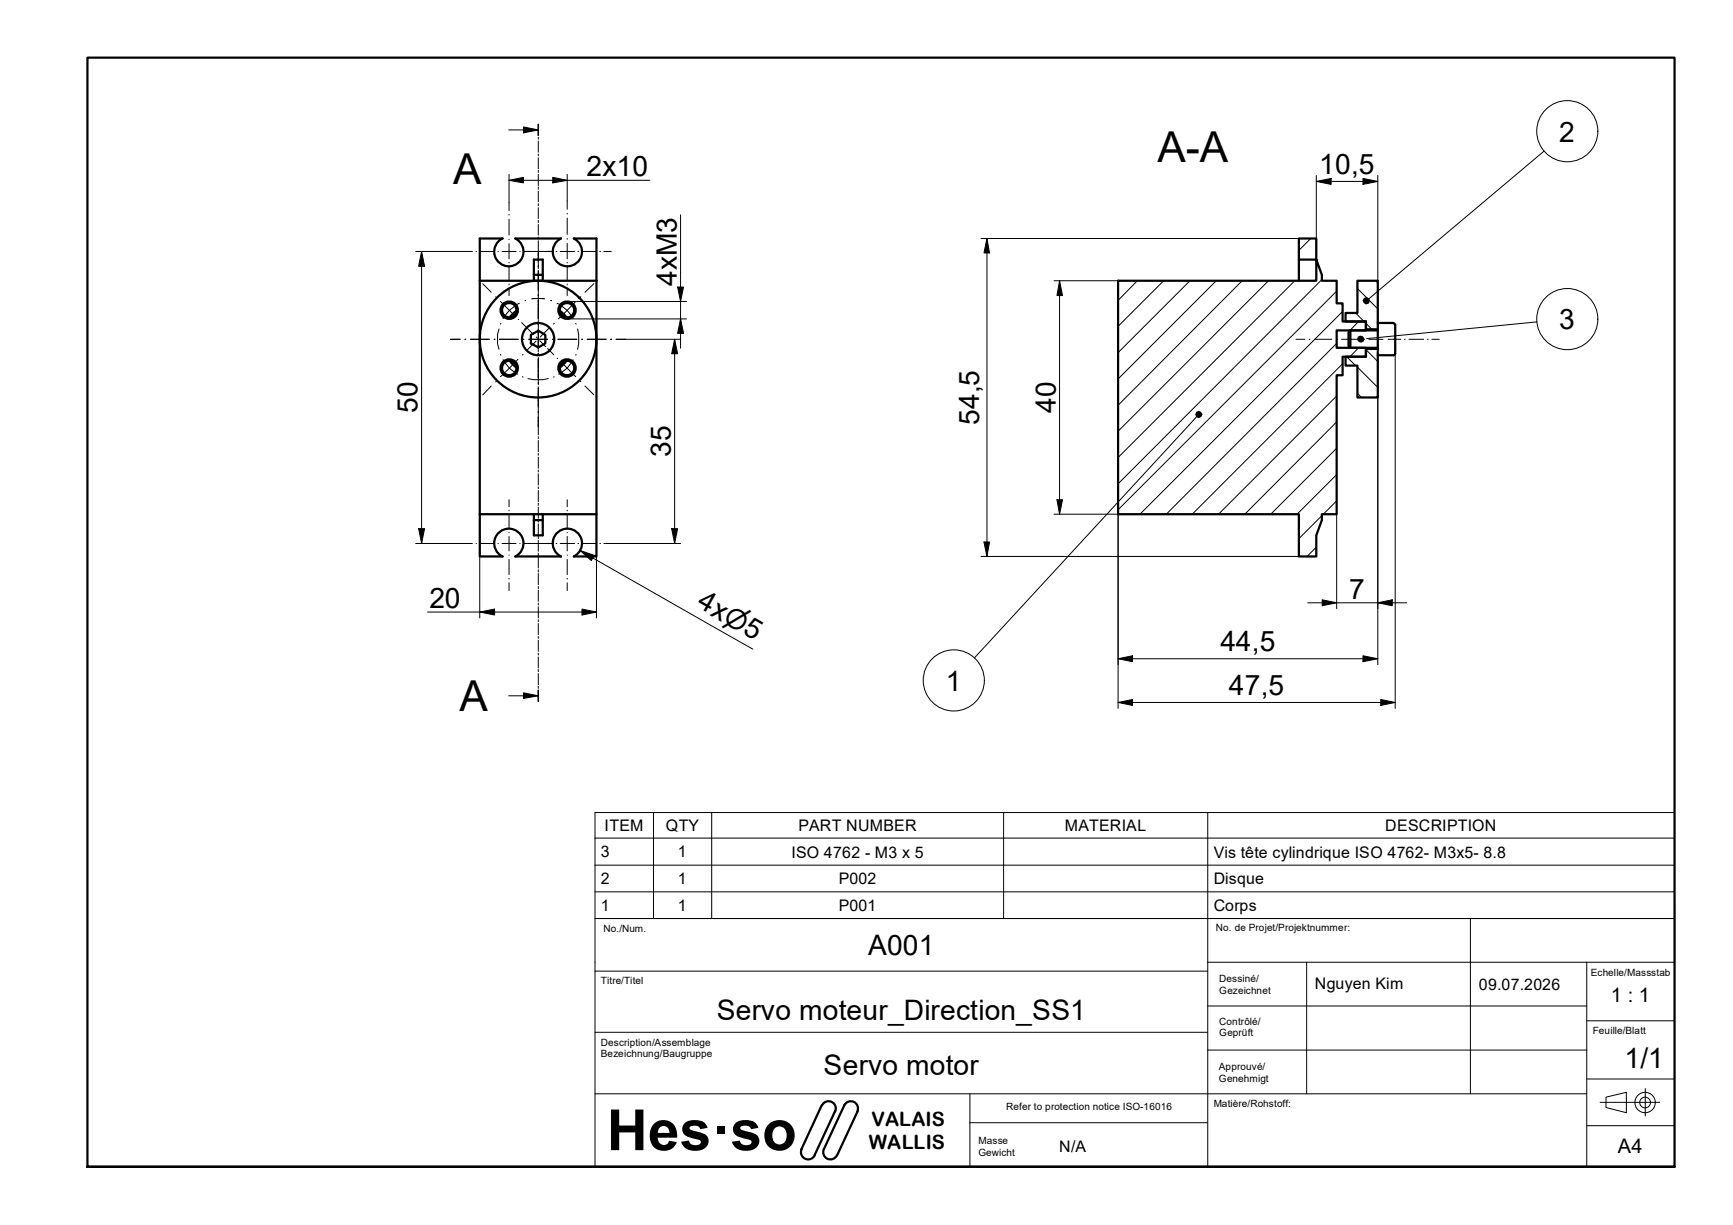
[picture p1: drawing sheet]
<svg xmlns="http://www.w3.org/2000/svg" width="297mm" height="210mm" viewBox="0 0 297 210" stroke-linecap="round" stroke-linejoin="round" font-family="sans-serif">
<!-- layer: Hatch (Hes-so) -->
<g fill="none" stroke="#000" stroke-width=".17">
<path d="M194.9 48.1l-3.3 3.4M199.5 48.1l-7.9 7.8M204 48.1l-12.4 12.3M208.5 48.1l-16.9 16.8M212.9 48.1l-21.3 21.3M217.4 48.1l-25.8 25.8M221.9 48.1l-30.3 30.3M224.7 40.9l-2.1 2M225.6 44.4v.1M226.6 47.9l-35 35M229.1 58.8l-29.2 29.3M229.1 49.9l-37.5 37.4"/>
<path d="M230.1 53.4l-34.7 34.7M232.3 53.6l1.5 1.5M232.7 49.4l3.5 3.5M232.9 59.6l-1.5 1.5M232.9 55.1l-1.5 1.5M234.1 59.9l2.1 2M234.1 55.4l1 1M235.8 48.1l.4 .4M229.1 76.8l-11.3 11.3M229.1 72.3l-15.7 15.8M229.1 67.9l-20.2 20.2M230.1 62.3l-25.8 25.8"/>
<path d="M230.8 61.1l1.5 1.5M232.7 67.4l.7 .7M232.7 62.9l3.5 3.5M225.6 93.8l-1.6 1.5M226.6 88.4l-4 3.9M229.1 85.8l-2.3 2.3M229.1 81.3l-6.8 6.8"/>
</g>
<!-- layer: Visible (Hes-so) -->
<g fill="none" stroke="#000" stroke-width=".38">
<path d="M86.1 40.9a2.51 2.51 0 0 0-.8 3.8 2.51 2.51 0 0 0 3.9 0 2.51 2.51 0 0 0-.9-3.8h7.9a2.51 2.51 0 0 0-.9 3.8 2.51 2.51 0 0 0 3.9 0 2.51 2.51 0 0 0-.9-3.8h3.9v7.2M86.2 40.9h-4v7.2M88.5 53.2l-1.1 1.2M91 57.4l1.3-.7 1.2 .7v1.4l-1.2 .7-1.3-.7zM91.5 47.1h1.5v1M93 47.1v-2.6h-1.5v3.6M95.9 53.2l1.2 1.2M102.2 48.1h-20v40M102.2 48.1v40h-20M191.6 48.1h34v-3.6l1 2.6v1h2.5v3.9h1v3.1h4v1.5h-5v3h5v1.5h-4v3.2h-1v23.8h-2.5v1l-1 2.6v3.6h-3v-7.2h-31zM222.6 40.9h3v3.6h-3zM222.6 44.5v3.6"/>
<path d="M231.5 56.6l-.4 .3v2.4l.4 .3M231.5 56.6v3M231.5 59.6h4.5M231.5 56.6h4.5M236.1 59.6l.1 .1M236.2 59.8h-2.1v1.3h-3.5v1.5h2.1v5.5h3.5v-7.2M236.2 55.3v-7.2h-3.5v5.5h-2.1v1.5h3.5v1.3h2.1M236.2 55.3v5.6M236.2 55.3h2.6M236.2 56.5l-.1 .1M238.9 55.4l.2 .3M239.1 55.7v4.9"/>
<path d="M87.4 61.8l1.1 1.2M97.1 61.8l-1.2 1.2M236.2 60.9h2.6M239.1 60.6l-.2 .3M82.2 88.1v7.2h4M91.5 88.1v3.6h1.5v-2.6M93 88.1v1h-1.5M102.2 88.1v7.2l-3.9 .1a2.51 2.51 0 0 0 .9-3.9 2.51 2.51 0 0 0-3.9 0 2.51 2.51 0 0 0 .8 3.8l-7.8 .1a2.51 2.51 0 0 0 .9-3.9 2.51 2.51 0 0 0-3.9 0 2.51 2.51 0 0 0 .8 3.9M137.4 196.8a1.24 1.24 0 0 0 .6 1.7 1.24 1.24 0 0 0 1.6-.6M140.8 189.4l-3.4 7.5M140.9 189.4a1.24 1.24 0 0 1 1.6-.6 1.24 1.24 0 0 1 .6 1.7M141.2 196.9a1.24 1.24 0 0 0 .6 1.6 1.24 1.24 0 0 0 1.7-.6"/>
<path d="M143.1 190.4l-3.5 7.5M146.9 190.5a1.24 1.24 0 0 0-.5-1.7 1.24 1.24 0 0 0-1.7 .6l-3.5 7.5M147 190.4l-3.5 7.5"/>
<circle cx="87.3" cy="53.2" r="1.24"/>
<circle cx="87.3" cy="53.2" r="1.49"/>
<circle cx="92.2" cy="58.1" r="10"/>
<circle cx="92.2" cy="58.1" r="2.76"/>
<circle cx="97.2" cy="53.2" r="1.24"/>
<circle cx="97.2" cy="53.2" r="1.49"/>
<circle cx="87.3" cy="63.1" r="1.24"/>
<circle cx="87.3" cy="63.1" r="1.49"/>
<circle cx="97.2" cy="63.1" r="1.24"/>
<circle cx="97.2" cy="63.1" r="1.49"/>
</g>
<!-- layer: Section Line (Hes-so) -->
<g fill="none" stroke="#000" stroke-width=".17">
<path d="M87.2 22.3h5.1M89.7 21.8l2.6 .5-2.6 .5zM92.3 21.3v1.9M92.3 23.5v.3M92.3 24.2v1.9M92.3 26.4v.3M92.3 27v1.9M92.3 29.2v.4M92.3 29.9v1.9M92.3 32v.4M92.3 32.7v1.9M92.3 34.9v.4"/>
<path d="M92.3 35.6v1.8M92.3 37.8v.3M92.3 38.5v1.8M92.3 40.6v.4M92.3 41.2v2M92.3 43.5v.4M92.3 44.1v1.9M92.3 46.3v.3M92.3 47v1.9M92.3 49.2v.3M92.3 49.8v1.9M92.3 52v.4"/>
<path d="M92.3 52.7v1.9M92.3 54.9v.3M92.3 55.5v1.9M92.3 57.7v.4M92.3 58.4v1.9M92.3 60.6v.3M92.3 61.2v1.9M92.3 63.4v.4M92.3 64.1v1.8M92.3 66.3v.3M92.3 67v1.8M92.3 69.1v.4"/>
<path d="M92.3 69.8v1.9M92.3 72v.4M92.3 72.6v1.9M92.3 74.8v.4M92.3 75.5v1.9M92.3 77.7v.3M92.3 78.3v1.9M92.3 80.6v.3M92.3 81.2v1.9M92.3 83.4v.3M92.3 84v2M92.3 86.2v.4"/>
<path d="M92.3 86.9v1.9M92.3 89.1v.3M92.3 89.8v1.9M92.3 91.9v.4M92.3 92.6v1.9M92.3 94.8v.4M92.3 95.5v1.8M92.3 97.6v.4M92.3 98.3v1.9M87.2 119.2h5.1M89.7 118.7l2.6 .5-2.6 .5zM92.3 100.5v.4"/>
<path d="M92.3 101.1v1.9M92.3 103.3v.4M92.3 104v1.9M92.3 106.2v.3M92.3 106.8v1.9M92.3 109.1v.3M92.3 109.7v1.9M92.3 111.9v.3M92.3 112.6v1.9M92.3 114.7v.4M92.3 115.4v1.9M92.3 117.6v.4"/>
<path d="M92.3 118.3v1.9"/>
</g>
<path d="M92.3 21.3v1.9M92.3 118.3v1.9" fill="none" stroke="#000" stroke-width=".25"/>
<path d="M89.7 21.8l2.6 .5-2.6 .5zM89.7 118.7l2.6 .5-2.6 .5z" fill="#000"/>
<!-- layer: Symbol (Hes-so) -->
<g fill="none" stroke="#000" stroke-width=".17">
<path d="M264.7 25.9l-30 25.3M263.5 55.2l-29.2 2.8M205 71.5l-38 41.2M102 139.2h185v18.2h-185zM112 139.2v18.2M122 139.2v18.2M172 139.2v18.2M207 139.2v18.2M102 143.6h185M102 148.2h185M102 152.8h185"/>
<circle cx="268.6" cy="22.5" r="5.2"/>
<circle cx="268.6" cy="54.7" r="5.2"/>
<circle cx="163.5" cy="116.6" r="5.2"/>
</g>
<!-- layer: Border (Hes-so) -->
<path d="M15 199.9v-190h272v190h-272h272" fill="none" stroke="#000" stroke-width=".38"/>
<!-- layer: Sketch Geometry (Hes-so) -->
<g fill="none" stroke="#000" stroke-width=".17">
<path d="M207 157.4v7.5M252 157.4v7.5M102 164.9v-7.5h185v7.5M102 166.4h105M102 176.9h105M207 179.9v20M252 179.9v7.5M272 174.9h15M272 179.9v20M102 187.4h170M166.2 192.4h40.8M166.2 187.4v12.5"/>
<path d="M272 184.9h15M274.3 188.9h10.2M275.3 188l3.5-.8v3.5l-3.5-.9zM282 186.5v4.7"/>
<circle cx="282" cy="188.9" r="1.75"/>
<circle cx="282" cy="188.9" r=".92"/>
</g>
<!-- layer: Break Line (Hes-so) -->
<path d="M287 155.3v44.6h-185v-35M207 172.4h65M224 164.9v22.5M252 164.9v15M272 164.9v15h-65v-15h80M272 192.9h15" fill="none" stroke="#000" stroke-width=".17"/>
<!-- layer: Center Mark (Hes-so) -->
<g fill="none" stroke="#000" stroke-width=".17">
<path d="M87.2 34.7v1.4M87.2 36.7v.2M87.2 37.6v2.7M97.2 34.5v1.3M97.2 36.5v.2M97.2 37.4v2.8M77.2 58.1h1.7M79.7 58.1h.1M79.8 43.1h1.2M80.6 58.1h3.3M81.6 43.1h.1M82.3 43.1h2.4"/>
<path d="M82.7 48.6l1.5 1.5M84.7 58.1h.1M85 50.8l.1 .2M85.3 43.1h.1M85.6 58.1h3.2M85.8 51.7l2.5 2.5M86 43.1h2.5M87.2 41v.1M87.2 41.8v2.6M87.2 44.9v.2M87.2 45.6v2.5M87.2 48.7v.1"/>
<path d="M87.2 49.4v1.2M88.8 54.7l.1 .1M89.1 43.1h.1M89.4 55.3l2 2M89.7 58.1h.1M89.7 43.1h2.5M90.6 58.1h3.3M91.9 58.5l-1.5 1.5M91.9 57.8l.1 .1M92.3 45.6v.1M92.3 46.5v3.3M92.3 50.5v.2"/>
<path d="M92.3 51.5v3.2M92.3 55.5v.2M92.3 56.5v3.2M92.5 58.4l1 1M93.9 59.7l1 1.1M94.1 56.2l-1.5 1.6M94.7 58.1h.1M94.7 43.1h-2.4v1.6M95 55.4l-.1 .1M95.3 43.1h.1M95.6 58.1h3.3M96 43.1h2.5"/>
<path d="M97.2 40.9v.1M97.2 41.7v2.7M97.2 44.9v.2M97.2 45.6v2.5M97.2 48.7v.1M97.2 49.4v1.2M98.7 51.7l-3 2.9M99.1 43.1h.1M99.6 50.8l-.2 .2M99.7 58.1h.1M99.8 43.1h2.4M100.6 58.1h3.3"/>
<path d="M101.8 48.6l-1.5 1.5M102.8 43.1h.1M103.5 43.1h1.3M104.6 58.1h.2M105.6 58.1h1.7M84.2 66.1l-1.5 1.6M85.1 65.3l-.1 .1M88.8 61.6l-3 3M89.7 60.7l-.2 .1M92.3 60.6v.1M92.3 61.5v3.2M92.3 65.6v.1"/>
<path d="M92.3 66.5v3.3M92.3 70.5v.2M92.3 71.5v1.6M95.5 61.4h.1M96.1 61.9l2.6 2.7M99.4 65.3l.2 .1M100.3 66.1l1.5 1.6M79.8 93.1h1.2M81.6 93.1h.1M82.3 93.1h2.4M85.3 93.1h.1M86 93.1h2.5"/>
<path d="M87.2 85.6v1.2M87.2 87.4v.1M87.2 88.2v2.4M87.2 91.2v.1M87.2 91.9v2.5M87.2 95.1v.1M87.2 95.9v2.6M87.2 99.1v.1M87.2 99.9v1.3M89.1 93.1h.1M89.7 93.1h2.5M92.3 93.1h2.4"/>
<path d="M95.3 93.1h.1M96 93.1h2.5M97.2 85.6v1.2M97.2 87.4v.1M97.2 88.2v2.4M97.2 91.2v.1M97.2 91.9v2.5M97.2 95.1v.1M97.2 95.9v2.6M97.2 99.1v.1M97.2 99.9v1.3M99.1 93.1h.1"/>
<path d="M99.8 93.1h2.4M102.8 93.1h.1M103.5 93.1h1.3"/>
</g>
<!-- layer: Dimension (Hes-so) -->
<g fill="none" stroke="#000" stroke-width=".17">
<path d="M87.2 30.9l2.5-.5v.9zM87.2 30.9h24.2M87.2 29.9v4.8M94.7 30.4l2.5 .5-2.5 .4zM97.2 29.9v4.6M116.6 36.8v22.9M225.6 31.1l2.6-.5v1zM225.6 31.1h10.6M225.6 30.1v14.4M233.6 30.6l2.6 .5-2.6 .5zM236.2 30.1v18M71.2 43.1h8.6"/>
<path d="M72.3 43.1l.5 2.5h-1zM72.3 43.1v50M97.2 54.6h20.5M97.2 51.7h1.4M98.8 51.7h18.9M107.3 58.1h9.3M115.6 58.1l.5 2.5h-1zM115.6 58.1v35M116.1 49.2h1.1l-.6 2.5zM116.6 54.6l.6 2.5h-1.1zM168.1 40.9h54.5M169.2 40.9l.4 2.4h-.9z"/>
<path d="M169.2 40.9v54.4M180.7 48.1h10.9M181.6 48.1l.5 2.5h-.9zM181.6 48.1v40M236.2 68.1v45.8M239.1 60.6v60.8M71.2 93.1h8.6M71.8 90.6h1l-.5 2.5zM82.2 88.1v4.9M82.2 93.2v12.7M99.4 94.3l2.5 .9-.6 .8zM99.4 94.3l29.6 16.9"/>
<path d="M102.2 88.1v4.9M102.2 93.2v12.7M104.8 93.1h11.8M115.1 90.6h1l-.5 2.5zM168.1 95.3h54.5M168.7 92.9h.9l-.4 2.4zM180.7 88.1h10.9v33.3M181.2 85.6h.9l-.5 2.5zM229.1 88.1v16.2M73.3 104.9h28.9M82.2 104.9l2.6-.5v1zM99.8 104.4l2.4 .5-2.4 .5z"/>
<path d="M191.6 112.9l2.5-.5v1zM191.6 112.9h44.6M224.2 103.3h16.9M226.6 102.8l2.5 .5-2.5 .5zM233.6 112.4l2.6 .5-2.6 .5zM236.2 103.3l2.4-.5v1zM236.7 119.9l2.4 .5-2.4 .5zM191.6 120.4l2.5-.5v1zM191.6 120.4h47.5"/>
</g>
<g fill="#000">
<path d="M87.2 30.9l2.5-.5v.9zM94.7 30.4l2.5 .5-2.5 .4zM225.6 31.1l2.6-.5v1zM233.6 30.6l2.6 .5-2.6 .5zM72.3 43.1l.5 2.5h-1zM116.1 49.2h1.1l-.6 2.5zM116.6 54.6l.6 2.5h-1.1zM169.2 40.9l.4 2.4h-.9zM181.6 48.1l.5 2.5h-.9zM115.6 58.1l.5 2.5h-1zM71.8 90.6h1l-.5 2.5zM99.4 94.3l2.5 .9-.6 .8z"/>
<path d="M115.1 90.6h1l-.5 2.5zM168.7 92.9h.9l-.4 2.4zM181.2 85.6h.9l-.5 2.5zM82.2 104.9l2.6-.5v1zM99.8 104.4l2.4 .5-2.4 .5zM191.6 112.9l2.5-.5v1zM191.6 120.4l2.5-.5v1zM226.6 102.8l2.5 .5-2.5 .5zM233.6 112.4l2.6 .5-2.6 .5zM236.2 103.3l2.4-.5v1zM236.7 119.9l2.4 .5-2.4 .5z"/>
</g>
<!-- layer: Centerline (Hes-so) -->
<g fill="none" stroke="#000" stroke-width=".17">
<path d="M85.5 56.4l-.2 .9v1.6l.2 1M85.9 55.4l-.1 .1M89 52a6.5 6.5 0 0 0-2.8 2.6M90.1 51.5h-.1M91.2 51.2h2.1M93.2 51.2h-2.1M94.4 51.5h.2M95.5 52a5.8 5.8 0 0 1 2.7 2.6M98.7 55.4v.1M99 56.4l.2 .9v1.6l-.2 1M222.1 58.1h1.5M224.4 58.1h.1"/>
<path d="M225.3 58.1h3M229 58.1h.2M229.9 58.1h3.1M233.7 58.1h.2M234.6 58.1h2.4M237.9 58.1h2.2M240.7 58.1h.2M241.5 58.1h2.5M244.7 58.1h.1M245.4 58.1h1.3M85.8 60.7l.1 .2M86.2 61.6a5.8 5.8 0 0 0 2.5 2.5"/>
<path d="M89.5 64.6h.2M90.5 64.9l.9 .2h1.6l1-.2M95 64.6h-.1M98.2 61.6a5 5 0 0 1-2.4 2.5M98.7 60.7v.2"/>
</g>
<!-- layer: Symbol (Hes-so) -->
<g fill="#000">
<path d="M232.7 57.7l.5-.2 .4 .1 .3 .5-.2 .4-.4 .2-.4-.1-.3-.4z" fill-rule="evenodd"/>
<path d="M233.8 51l.5-.1 .4 .3 .1 .4-.2 .4-.5 .2-.4-.3-.1-.4z" fill-rule="evenodd"/>
<path d="M205 70.6l.4-.2 .5 .2 .2 .4-.2 .4-.4 .3-.5-.2-.1-.5z" fill-rule="evenodd"/>
</g>
<text font-size="9.7" x="104" y="197.1">Hes·so</text>
<g font-size="7.3">
<text x="198.4" y="27.7">A-A</text>
<text x="77.7" y="31.5">A</text>
<text x="78.7" y="121.8">A</text>
</g>
<g font-size="4.8">
<text x="226.1" y="29.8">10,5</text>
<text x="267.3" y="24.3">2</text>
<text x="100.5" y="30.2">2x10</text>
<text x="116" y="49.1" transform="rotate(-90 116 49.1)">4xM3</text>
<text x="267.3" y="56.4">3</text>
<text x="71.6" y="70.8" transform="rotate(-90 71.6 70.8)">50</text>
<text x="181" y="70.8" transform="rotate(-90 181 70.8)">40</text>
<text x="167.8" y="72.9" transform="rotate(-90 167.8 72.9)">54,5</text>
<text x="115" y="78.3" transform="rotate(-90 115 78.3)">35</text>
<text x="73.6" y="104.2">20</text>
<text x="119.3" y="103.9" transform="rotate(30 119.3 103.9)">4x⌀5</text>
<text x="231.3" y="102.7">7</text>
<text x="209.2" y="111.5">44,5</text>
<text x="162.1" y="118.3">1</text>
<text x="210.6" y="119.1">47,5</text>
<text x="148.8" y="163.6">A001</text>
<text x="122.9" y="174.7">Servo moteur_Direction_SS1</text>
<text x="141.2" y="184.2">Servo motor</text>
<text x="278.4" y="183">1/1</text>
</g>
<g font-size="3.4">
<text x="276.1" y="171.7">1 : 1</text>
<text x="148.9" y="196.9">WALLIS</text>
<text x="149.4" y="192.9">VALAIS</text>
<text x="277.3" y="197.6">A4</text>
</g>
<g font-size="2.7">
<text x="103.6" y="142.5">ITEM</text>
<text x="114.1" y="142.5">QTY</text>
<text x="136.8" y="142.5">PART NUMBER</text>
<text x="182.5" y="142.5">MATERIAL</text>
<text x="237.4" y="142.5">DESCRIPTION</text>
<text x="103" y="146.9">3</text>
<text x="116.2" y="146.9">1</text>
<text x="135.6" y="147">ISO 4762 - M3 x 5</text>
<text x="208" y="147">Vis tête cylindrique ISO 4762- M3x5- 8.8</text>
<text x="103" y="151.5">2</text>
<text x="116.2" y="151.5">1</text>
<text x="143.8" y="151.5">P002</text>
<text x="208" y="151.5">Disque</text>
<text x="103" y="156.1">1</text>
<text x="116.2" y="156.1">1</text>
<text x="143.8" y="156.1">P001</text>
<text x="208" y="156.1">Corps</text>
<text x="225.4" y="169.4">Nguyen Kim</text>
<text x="253.5" y="169.6">09.07.2026</text>
<text x="181.5" y="197.5">N/A</text>
</g>
<g font-size="1.7">
<text x="103.4" y="159.7">No./Num.</text>
<text x="208.4" y="159.5">No. de Projet/Projektnummer:</text>
<text x="272.7" y="167.2">Echelle/Massstab</text>
<text x="103" y="168.7">Titre/Titel</text>
<text x="209" y="168.3">Dessiné/</text>
<text x="209" y="170.3">Gezeichnet</text>
<text x="103" y="179.2">Description/Assemblage</text>
<text x="209" y="175.6">Contrôlé/</text>
<text x="209" y="177.6">Geprüft</text>
<text x="273" y="177.2">Feuille/Blatt</text>
<text x="103" y="181.1">Bezeichnung/Baugruppe</text>
<text x="208.9" y="183.4">Approuvé/</text>
<text x="208.9" y="185.3">Genehmigt</text>
<text x="172.5" y="190.2">Refer to protection notice ISO-16016</text>
<text x="208" y="189.6">Matière/Rohstoff:</text>
<text x="167.7" y="196.1">Masse</text>
<text x="167.7" y="198">Gewicht</text>
</g>
</svg>
